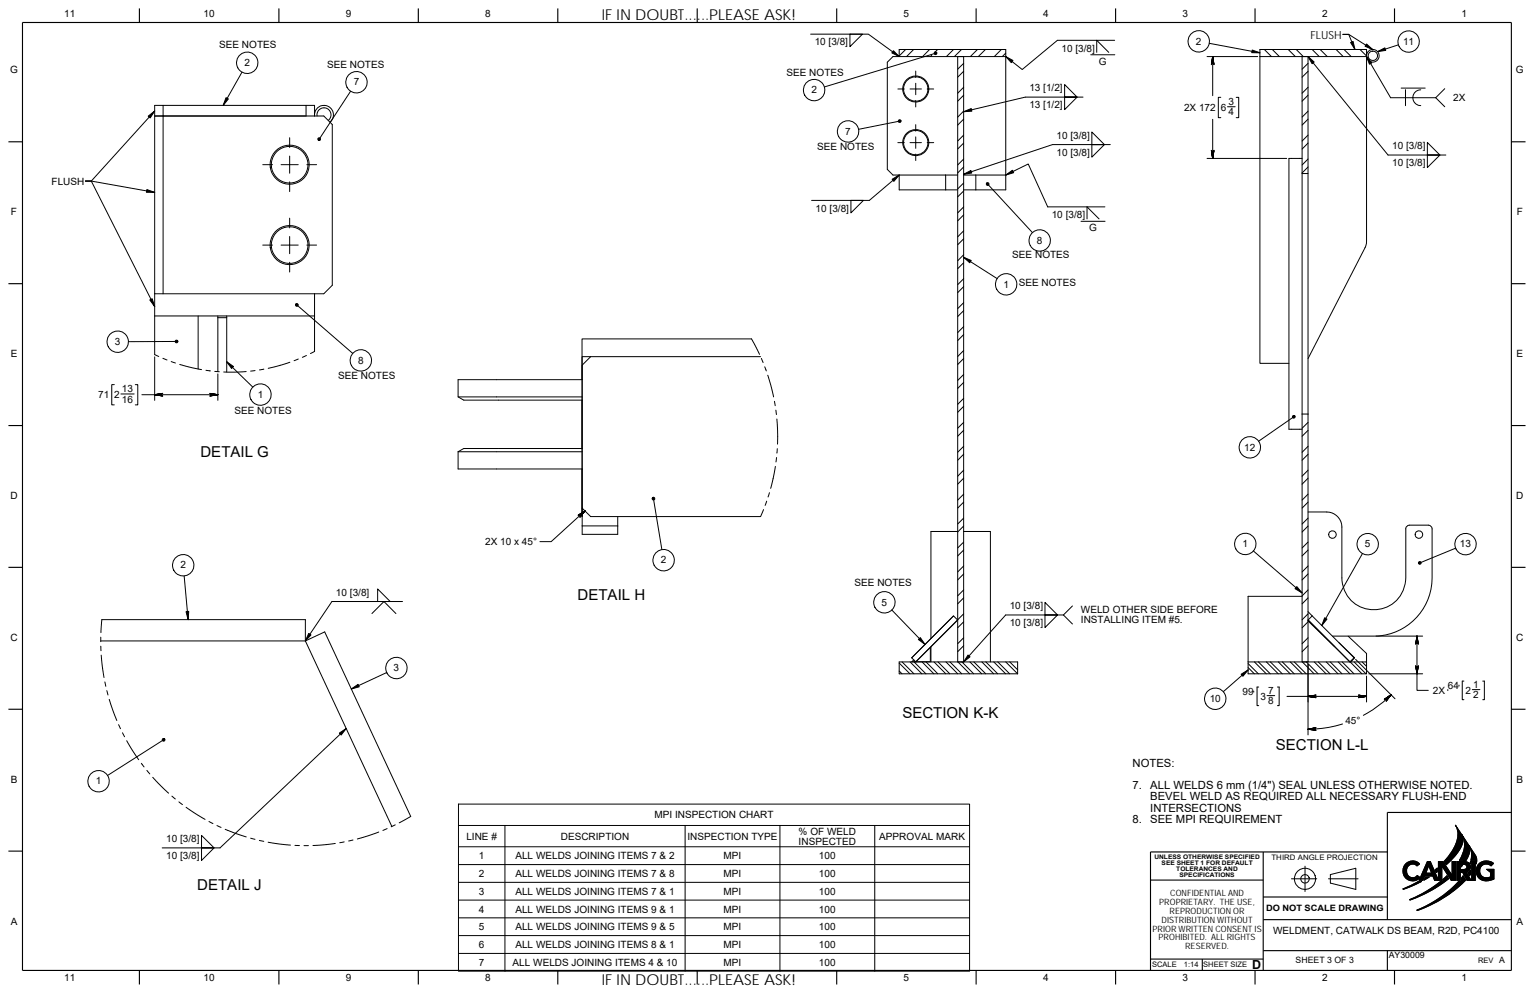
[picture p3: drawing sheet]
<svg xmlns="http://www.w3.org/2000/svg" width="432mm" height="279mm" viewBox="0 0 432 279" stroke-linecap="round" stroke-linejoin="round" font-family="sans-serif">
<g fill="none" stroke="#000" stroke-width=".32">
<path d="M6.3 6.3h419.1v266.8h-419.1zM39.2 2.4v3.9M78.5 2.4v3.9M117.8 2.4v3.9M157 2.4v3.9M196.3 2.4v3.9M235.5 2.4v3.9M274.8 2.4v3.9M314 2.4v3.9M353.3 2.4v3.9M392.5 2.4v3.9M2.4 39.9h3.9"/>
<path d="M425.4 39.9h4M2.4 79.8h3.9M425.4 79.8h4M2.4 119.7h3.9M425.4 119.7h4M6.3 139.7h.1M425.4 139.7h.1M2.4 159.6h3.9M425.4 159.6h4M2.4 199.6h3.9M425.4 199.6h4M2.4 239.5h3.9"/>
<path d="M355.6 239.7v33.4M390.5 239.7h-66.7v33.3M425.4 228.6h-34.9v30.2M425.4 239.5h4M323.8 247.6h31.8M355.6 258.8h69.8M355.6 252.4h34.9M39.2 273v4M78.5 273v4M117.8 273v4M157 273v4M196.3 273v4"/>
<path d="M235.5 273v4M274.8 273v4M314 273v4M323.8 269.9h31.8M338.4 269.9v3.2M353.3 273v4M355.6 267.5h69.8M390.5 267.5v5.5M392.5 273v4"/>
</g>
<g fill="none" stroke="#000" stroke-width=".28">
<path d="M228.2 9.6h16.2l8.7 6.3v-2h30v39.5h-11.8M239.2 9.6h3.6l-3.6 3.5zM254.9 13.9l-1.7 1.8M257.2 13.9l-2 2M261.7 13.9l-1.9 1.9M262.3 15.6l-.4 .3M263.3 15l-31.2 9.5M263.9 13.9l-.9 .9M268.4 13.9l-2 2M270.7 13.9l-2.1 2M271.3 17.8l-1.7 1.7M275.1 13.9l-2 2"/>
<path d="M277.4 13.9l-2 2M281.9 13.9l-2 2M283.1 14.9l-1 1M307 15.4h6.8M308.7 14.7v-3.4l3.4 3.4M313.8 11.3h-16.2l-9.9 8.3-4.6-3.7h-31.7l-1.6 1.6v30.2l1.6 1.6h18.2M339.8 15.9h14.2M340.4 12.2l14.2 2.7M341.4 15.9v11M354.6 15.9v86.3h8.2M354.6 15.9v-2h30.1v2M354.6 15.9h30.1"/>
<path d="M355.9 13.9l2 2M358.1 13.9l2 2M362.6 13.9l2 2M364.9 13.9l2 2M366.5 15.9v170.3h1.7v-69.7M368.2 17.8l-1.7 1.7M369.4 13.9l1.9 2M371.6 13.9l2 2M376.1 13.9l2 2M378.3 13.9l2 2M381.4 13.9l-1.8-4.2h-1.6h1.6l6.8 4.2M382.8 13.9l1.9 1.8"/>
<path d="M384.7 15.9l-.1 52.6-.3 1.2-16.1 31.2M384.7 15.9l6.7 11.6h12.7M393.6 12.6l-5.8 1.9M43.5 31.2l-17.8 19.7h-1.7M45.9 29.7v53M45.9 32.6h-2.4v50.1M68.1 20.3l-5.3 9.4M81.5 38.8v2.7M86.1 29.7v2.9M89.3 32.6a1.98 1.98 0 0 1 2.6-2.1 1.98 1.98 0 0 1 .5 3.4M92.9 34.4a2.66 2.66 0 0 0-.7-4.6 2.66 2.66 0 0 0-3.6 2.8l-.1-2.9h-45v2.9h47.6l2.4 2.4v45.3l-2.4 2.4h-47.6M98.7 25.7l-8.8 13.5"/>
<path d="M252.7 25h1.9M253.2 34.1l-11.5 2.3M256.2 25h3.2M257.8 38.5v3.2M257.8 20v1.8M257.8 23.4v3.2M257.8 28.3v1.8M257.8 35.1v1.8M261 25h1.8M271.2 31.3l-1.6 1.7M271.3 24.6l-1.7 1.6M271.3 38l-1.7 1.7"/>
<path d="M271.3 20.1l-1.7 1.6M271.3 26.8l-1.7 1.7M271.3 33.5l-1.7 1.7M299.7 23.8l3.5 3.5h-3.5v3.5l3.5-3.5h-3.5zM304.9 27.3h-16.3l-17.3 4.1M341.4 33.6v11M343.6 27.4h-.7v5.7h.7M345.5 30h2.2M348 27.4h.7v5.7h-.7M368.2 24.6l-1.7 1.6M368.2 31.3l-1.7 1.7M368.2 38l-1.7 1.7"/>
<path d="M368.2 20.1l-1.7 1.6M368.2 26.8l-1.7 1.7M368.2 33.5l-1.7 1.7M394.4 24.8h6.8M395.6 25.2v4.5M399.9 25.3a2.22 2.22 0 0 0-2.2 2.2 2.22 2.22 0 0 0 2.2 2.2M404.1 27.5l2.6 2.5M406.7 25l-2.6 2.5M24 50.9h1.7l17.8 35.4M24 50.9h1.7l17.8 3.2M74 46.3h2.7M79.1 46.3h4.8"/>
<path d="M81.5 43.9v4.8M81.5 51.2v2.7M86.4 46.3h2.7M239.5 56.4h3.5l-3.5 3.5zM252.7 40.1h1.9M256.2 40.1h3.2M257.8 43.3v1.9M261 40.1h1.8M266.2 49.3v4.1M269.6 53.4h-16.5v-4.1l-8.4 7.1h-16.2M271.3 49.3h11.8l6.3-3.2 5.5 12.1h16.1M271.3 44.7l-1.7 1.7"/>
<path d="M271.3 51.5l-1.7 1.6M271.3 58.2l-1.7 1.7M271.3 40.3l-1.7 1.6M271.3 47l-1.7 1.7M271.3 53.7l-1.7 1.7M274.7 49.3v4.1M278 51.8l12.6 13.6M307.3 40.7h3.6l-3.6 3.5zM312.5 40.7h-16.2l-25 8.3M339.8 44.6h22.4M366.5 44.6h-3.7v76.2h3.7M368.2 48.8v67.7"/>
<path d="M368.2 44.7l-1.7 1.7M368.2 40.3l-1.7 1.6M368.2 47l-1.7 1.7M401.8 40.1l3.5 3.5h-3.5zM407 43.6h-16.3l-22.5-27.7v32.9h-1.7M74 69h2.7M79.1 69h4.8M81.5 61.4v2.7M81.5 66.5v4.9M81.5 73.8v2.7M86.4 69h2.7M271.3 72.4l9.4 6"/>
<path d="M271.3 65l-1.7 1.6M271.3 71.7l-1.7 1.7M271.3 78.4l-1.7 1.7M271.3 60.5l-1.7 1.6M271.3 67.2l-1.7 1.7M271.3 73.9l-1.7 1.7M304.3 62.3h6.8M306 61.6v-3.4l3.4 3.4M43.5 82.7v17.1l1.2 .5M43.5 88.9h45M49.7 96.1h-13.5M55.8 88.9v14.9"/>
<path d="M61.3 88.9v15.7M61.3 89.4h2.5M63.8 88.9v15.8M83.6 85.8l15.7 13.6M88.5 82.7v16.2l-1.1 .6M213.8 99.7l-2.3-4.3h-47.7l.1 11.4h-35v4.9a3.7 3.7 0 0 0 3.6 .9h31.4l-.1 13.6h-31.3a3.7 3.7 0 0 0-3.6 .9M271.3 85.2l-1.7 1.6M271.3 91.9l-1.7 1.7M271.3 98.6l-1.7 1.7M271.3 80.7l-1.7 1.6M271.3 87.4l-1.7 1.7M271.3 94.1l-1.7 1.7"/>
<path d="M32.2 108.2h-.7v5.7h.7M34 110.8h3.8M38.1 108.2h.7v5.7h-.7M39.9 111.1h21.4M43.5 100.4v12.2M45.8 100.8l1.2 .5M48.2 101.7l1.2 .5M50.6 102.5l6.1 1.5M58 104.2l1.2 .2M60.5 104.5l1.2 .1M61.3 105.2v7.4M63.8 101.8l7.4 7.1"/>
<path d="M69.3 104.5l-6.3 .2M71.8 104.3l-1.3 .1M74.3 103.9l-1.3 .2M81.6 101.9l-6.1 1.7M83.9 101l-1.1 .5M86.3 100l-1.2 .5M128.9 111.7h35M166.3 100.4l-2.4 2.3v47.6h10v-4.9M166.3 100.4h47.8M166.3 100.4h-2.4l-.1 45 .1-13.4h-35v-4.9M214.3 100.9l.5 1.1M215.3 103.2l.4 1.2"/>
<path d="M216.1 105.6l1.6 6.1M218 112.9l.2 1.3M218.4 115.4l.1 1.2M218.7 117.9l.2 7.1M271.3 105.4l-1.7 1.6M271.3 112.1l-1.7 1.7M271.3 118.9l-1.7 1.6M271.3 100.9l-1.7 1.7M271.3 107.6l-1.7 1.7M271.3 114.3l-1.7 1.7M364.2 117.3l-9.9 6.8M366.5 116.5h1.7"/>
<path d="M368.2 118.9l-1.7 1.6M128.9 127.1h35M216.6 138.6l-.4 1.2M218.2 131.2l-1.3 6.2M218.6 128.7l-.2 1.3M218.8 126.2l-.1 1.3M271.3 125.6l-1.7 1.7M271.3 132.3l-1.7 1.7M271.3 139l-1.7 1.7M271.3 121.1l-1.7 1.6M271.3 127.8l-1.7 1.7M271.3 134.6l-1.7 1.6"/>
<path d="M368.2 125.6l-1.7 1.7M368.2 132.3l-1.7 1.7M368.2 139l-1.7 1.7M368.2 121.1l-1.7 1.6M368.2 127.8l-1.7 1.7M368.2 134.6l-1.7 1.6M163.9 143l2.4 2.4h47.8l.8-2M163.9 148h10M164.7 143.7l-9.5 8.7h-3.2M183.9 140.3l2.4 14.3M215.8 141l-.4 1.2M269.6 149.5h-7.6v30.1"/>
<path d="M271.3 149.5h7.5v36.7M271.3 145.8l-1.7 1.6M271.3 152.5l-1.7 1.7M271.3 159.3l-1.7 1.6M271.3 141.3l-1.7 1.7M271.3 148l-1.7 1.7M271.3 154.8l-1.7 1.6M352.8 155l13.7 11.8M368.2 144.1h5.3a4.3 4.3 0 0 1 4.2 4.2v14.3a9 9 0 0 0 9 9 9 9 0 0 0 9-9v-14l.3-.5 .8-.3h5.3l.9 .5 .1 14.3a16.4 16.4 0 0 1-16.4 16.4h-11.6M368.2 145.8l-1.7 1.6M368.2 152.5l-1.7 1.7M368.2 159.3l-1.7 1.6"/>
<path d="M368.2 141.3l-1.7 1.7M368.2 148l-1.7 1.7M368.2 154.8l-1.7 1.6M383.5 155.7l-11.4 20.3M409.7 154.2l-10.1 4.2M28.4 179.3v1.3M28.4 178l.3-3.7h57.3v6M51.8 162.1l1.2 12.2M104.7 172.6l3.4-3.4 3.3 3.4M106.3 165.7l3.5 3.5h-3.5zM113.3 169.2h-19.9l-7.4 11.1M251 171.6l9.4 9.7"/>
<path d="M268.4 173.3l1.2 1.2-11.8 11.7-1.2-1.1zM268.4 173.3l-11.8 11.8M271.3 166l-1.7 1.7M271.3 172.7l-13.5 13.5h-1.1l.5-.5M271.3 179.5l-1.7 1.6M271.3 161.5l-1.7 1.7M271.3 168.2l-1.7 1.7M271.3 175l-1.7 1.6M294.2 169.5l3.5 3.5h-3.5zM299.3 173l2.6 2.6M299.3 173h-16.2l-11.8 13.2v-170.3h-1.7v170.3M301.9 170.5l-2.6 2.5"/>
<path d="M366.5 167.8h-15.2v21.8h33.4v-3.4h-33.4M368.2 166l-1.7 1.7M368.2 172.7l-1.7 1.7M368.2 179.5l-1.7 1.6M368.2 161.5l-1.7 1.7M368.2 168.2l-1.7 1.7M368.2 175l-1.7 1.6M368.2 172.1l1.2 1.2M368.3 174.6l-.1 .1 7.5 7.3M369.4 173.3l-1.2 1.1 11.8 11.8M369.4 173.3l11.7 11.8-1.1 1.1M379.5 179l5.2 4.9v2.3"/>
<path d="M387.3 179h13.2M398.9 179v15.2h3.1M28.4 180.3h57.6M28.4 181.8v1.3M28.5 184.3l.8 6.3M29.5 191.9l.3 1.2M30.1 194.3l.3 1.3M30.7 196.8l2.2 5.9M108.9 189.2l-10 4.7M253.1 188.8l.8 .8M253.1 186.2h33.3v3.4h-33.3zM253.1 186.6l3 3"/>
<path d="M253.9 186.2l3.4 3.4M256.2 186.2l3.3 3.4M257.3 186.2l3.3 3.4M259.5 186.2l3.4 3.4M260.7 186.2l3.3 3.4M261.9 182.2v4h-4M262 182v4.2M262.9 186.2l3.3 3.4M264 186.2l3.4 3.4M266.3 186.2l3.3 3.4M267.4 186.2l3.3 3.4M269.6 186.2l3.4 3.4"/>
<path d="M270.8 186.2l3.3 3.4M271.3 181.7l-1.7 1.7M273 186.2l3.4 3.4M274.1 186.2l3.4 3.4M276.4 186.2l3.3 3.4M277.5 186.2l3.3 3.4M279.7 186.2l3.4 3.4M280.9 186.2l3.3 3.4M283.1 186.2l3.3 3.4M284.2 186.2l2.2 2.3M351.3 187.8l1.8 1.8M351.3 188.5l-7 6.1"/>
<path d="M351.3 186.7l2.9 2.9M352.9 194.5h.1M353.1 186.2l3.3 3.4M354.2 186.2l3.4 3.4M354.3 193.3h-.5v5.2h.5M356.5 186.2l3.3 3.4M356.7 195.7h2.1M357.6 186.2l3.3 3.4M359.6 193.3h.5v5.2h-.5M359.8 186.2l3.4 3.4M361 186.2l3.3 3.4M362.3 195.9h22.4"/>
<path d="M363.2 186.2l3.3 3.4M364.3 186.2l3.4 3.4M366.6 186.2l3.3 3.4M367.7 186.2l3.3 3.4M368.2 181.7l-1.7 1.7M368.2 186.2h-.1M368.2 186.9v19.9M370 186.2l3.3 3.4M371.1 186.2l3.3 3.4M373.3 186.2l3.3 3.4M374.4 186.2l3.4 3.4M376.7 186.2l3.3 3.4"/>
<path d="M376.9 180.8l4.4 4.3-1.1 1.1M377.8 186.2l3.3 3.4M380 186.2l3.4 3.4M381.2 186.2l3.3 3.4M381.6 185.5l11.1 11.1M383.4 186.2l1.3 1.3M384.5 186.2l.2 .2M384.7 190.2v7.3M385.3 189.6h15.2M391.6 195.5l-3.4 2.9-4.4 2.9M407.5 194h.1M410.7 192.8h.1"/>
<path d="M412.1 191.6h-.5v5.3h.5M414.4 194h2.2M417.4 191.6h.4v5.3h-.4M33.4 203.9l.5 1.1M34.5 206.2l.6 1.1M35.7 208.4l3.3 5.4M39.8 214.8l.8 1M41.3 216.8l.9 1M43 218.7l4.5 4.5M46.1 208.2l-15.8 10M97.5 205l-35.6 33.6h-16.2M377.9 203.7l-4.4 1-5.3 .5"/>
<path d="M48.4 224l1 .8M50.4 225.6l1 .8M52.4 227.1l5.3 3.4M56.7 235.1l3.6 3.5h-3.6zM58.8 231.1l1.1 .6M61.1 232.3l1.1 .5M63.4 233.3l5.9 2.2M70.5 235.8l1.3 .4M73 236.5l1.3 .2M75.5 237l6.3 .8M83 237.9h1.3M85.6 237.9h1.2"/>
<path d="M94.4 237.3l-6.3 .6M96.9 236.9l-1.3 .2M99.4 236.3l-1.3 .3M106.6 234.1l-6 2M109 233.1l-1.2 .5M111.3 232.1l-1.2 .5M112.4 231.5l3.2-1.8-24.2-51.9-5.4 2.5 24.3 52.2M129.1 226.3h143.8v47h-143.8zM129.1 232.3h143.8M129.1 238.3h143.8M142.1 232.3v41M192.8 232.3v41"/>
<path d="M219.5 232.3v41M246.2 232.3v41M411.5 234.9l1.9 2.8a4 4 0 0 1-.8 4.4h-1.8a6.8 6.8 0 0 0 .7-7.2zM411.5 234.9l.3 .8a5.3 5.3 0 0 1-1.5 4.2l-1.9 2.2M411.5 234.9l-1.8-2.7a6.2 6.2 0 0 1-.6 6.7l-2.6 3.5 .6 .9 1.3-1.2M413.5 238l2 3 .2 1-.2 1v-.9h-1.5a5.2 5.2 0 0 0-.5-4.1zM129.1 243.3h143.8M129.1 248.3h143.8M129.1 253.3h143.8M129.1 258.3h143.8M363.5 247.3h7.1M367.3 243.7v7.1"/>
<path d="M374 247.3h8.3M374.5 246.1l7.1-1.8v6l-7.1-1.8zM394.9 250.1l4.3-2.1h.9l-3.3 1.6-1.8 .6zM395.5 243.3a2.95 2.95 0 0 1 2.9-1l1.2 .8-.7 .5-.7-.4h-1l-1 .7a2.22 2.22 0 0 0 .1 2.4l1 .7 1-.1 .6-.6 .8 .6a2.72 2.72 0 0 1-3.1 .7 2.72 2.72 0 0 1-1.7-2.6zM396.8 253.1a35.6 35.6 0 0 0 8.7-5.1h.6v-.6l1.2-1 .5 .8a36.6 36.6 0 0 1-10.9 6zM398.8 256.1a32.8 32.8 0 0 0 11.8-8.1h.7v-.9l.6-.7 .6 1.3a35.8 35.8 0 0 1-13.6 8.5zM401.2 246.8h1.1l-1.4 .8zM401.8 242.4h.8l2.3 5.3v-5.3h1.3l2.5 3.9v-3.9h1v5.3h-1.2l-2.6-4.1-.1 4.1h-2l-.5-1.2h-2.3l-.5 1.2h-1zM402.2 243.5l.8 2.2h-1.7zM404 244.8l.6-.5v1l-.3 .2zM408.4 242.1h.1M410.1 242.4h2.5l1 .6 .3 .6-.1 1-.5 .5-.6 .3 1.4 2.3h-1.2l-1.2-2.3h-.7v2.3h-.9z"/>
<path d="M411 243.2l1.6 .2 .3 .4-.1 .5-.6 .3h-1.2zM411.3 243.5h.3l-.3 .4zM413.2 245.6l.7-.7v1.1l-.2 .4zM413.9 242.4v.5zM414.3 242.4h.9v5.3h-.9zM416.1 243.3a3.2 3.2 0 0 1 4.3-.4l-.7 .7-.6-.4-1-.1-.7 .3-.6 .5a2.28 2.28 0 0 0 .2 2.5l1.1 .6 1.4-.3 .1-1.3-1.1-.8h2v2.7a3.6 3.6 0 0 1-4-.1 2.7 2.7 0 0 1-1-2.2zM129.1 263.2h143.8M129.1 268.3h143.8"/>
<circle cx="69.6" cy="17.7" r="3"/>
<circle cx="337.4" cy="11.6" r="3"/>
<circle cx="386.4" cy="15.7" r="1.32"/>
<circle cx="386.4" cy="15.7" r="1.78"/>
<circle cx="396.5" cy="11.7" r="3"/>
<circle cx="100.3" cy="23.1" r="3"/>
<circle cx="229.2" cy="25.3" r="3"/>
<circle cx="238.7" cy="37" r="3"/>
<circle cx="257.8" cy="25" r="3.4"/>
<circle cx="257.8" cy="25" r="3.7"/>
<circle cx="81.5" cy="46.3" r="5.2"/>
<circle cx="81.5" cy="46.3" r="5.5"/>
<circle cx="257.8" cy="40.1" r="3.4"/>
<circle cx="257.8" cy="40.1" r="3.7"/>
<circle cx="81.5" cy="69" r="5.2"/>
<circle cx="81.5" cy="69" r="5.5"/>
<circle cx="283.2" cy="80" r="3"/>
<circle cx="292.7" cy="67.7" r="3"/>
<circle cx="33.1" cy="96.1" r="3"/>
<circle cx="73.3" cy="111" r="3"/>
<circle cx="101.6" cy="101.4" r="3"/>
<circle cx="351.8" cy="125.9" r="3"/>
<circle cx="51.6" cy="159" r="3"/>
<circle cx="186.8" cy="157.6" r="3"/>
<circle cx="350.5" cy="153" r="3"/>
<circle cx="375.1" cy="150.4" r="1.06"/>
<circle cx="385" cy="153.1" r="3"/>
<circle cx="399.4" cy="150.4" r="1.06"/>
<circle cx="412.5" cy="153.1" r="3"/>
<circle cx="248.9" cy="169.5" r="3"/>
<circle cx="111.6" cy="188" r="3"/>
<circle cx="342.1" cy="196.6" r="3"/>
<circle cx="27.7" cy="219.8" r="3"/>
<circle cx="367.3" cy="247.3" r="2.98"/>
<circle cx="367.3" cy="247.3" r="1.2"/>
</g>
<g fill="#000" stroke="#000" stroke-width=".28">
<path d="M341.4 15.9l-.4 2.3z"/>
<path d="M251.5 14.3l1.6 1.6-2.1-1z" fill-rule="evenodd"/>
<path d="M263.1 14.7h.5l-.3 .3 .4-.1a.38 .38 0 0 1-.3 .5 .38 .38 0 0 1-.4-.5z" fill-rule="evenodd"/>
<path d="M283.1 15.9l2 1.1-.4 .6z" fill-rule="evenodd"/>
<path d="M341.4 15.9l.3 2.3z" fill-rule="evenodd"/>
<path d="M341.4 15.9l.3 2.2z" fill-rule="evenodd"/>
<path d="M341.4 15.9l.2 2.1z" fill-rule="evenodd"/>
<path d="M341.4 15.9l.1 2z" fill-rule="evenodd"/>
<path d="M341.4 15.9v1.9z" fill-rule="evenodd"/>
<path d="M341.4 15.9l-.2 2z" fill-rule="evenodd"/>
<path d="M341.4 15.9l-.3 2.1z" fill-rule="evenodd"/>
<path d="M341.4 15.9l-.4 2.2z" fill-rule="evenodd"/>
<path d="M352.5 14.1l2.1 .8-2.3-.1z" fill-rule="evenodd"/>
<path d="M368.2 15.9l1.7 1.6-.6 .4z" fill-rule="evenodd"/>
<path d="M380.2 12l.7-.3 .5 2.2z" fill-rule="evenodd"/>
<path d="M384.7 15.9l1.4 1.8-.6 .4z" fill-rule="evenodd"/>
<path d="M384.7 12.4l1.7 1.5-2.2-.9z" fill-rule="evenodd"/>
<path d="M387.8 14.5l2-1 .3 .7z" fill-rule="evenodd"/>
<path d="M41.7 32.7l1.8-1.5-1.2 2z" fill-rule="evenodd"/>
<path d="M63.6 27.5l.7 .3-1.5 1.9z" fill-rule="evenodd"/>
<path d="M89.5 38.9a.38 .38 0 0 1 .5-.1 .38 .38 0 0 1 .2 .5 .38 .38 0 0 1-.6 .2l.3-.3-.3 .3z" fill-rule="evenodd"/>
<path d="M252.9 33.9l.5-.1 .2 .2-.4 .1 .4-.1v.3l-.5 .1-.2-.2z" fill-rule="evenodd"/>
<path d="M271.3 31.4l2.1-.9 .2 .8z" fill-rule="evenodd"/>
<path d="M41.3 53.3l2.2 .8h-2.3z" fill-rule="evenodd"/>
<path d="M251.1 50.4l2-1.1-1.5 1.7z" fill-rule="evenodd"/>
<path d="M271.3 49l2-1 .2 .7z" fill-rule="evenodd"/>
<path d="M277.7 51.5a.38 .38 0 0 1 .7 .1 .38 .38 0 0 1-.4 .6 .38 .38 0 0 1-.3-.6v-.1l.3 .3z" fill-rule="evenodd"/>
<path d="M283.1 49.3l1.9-1.4 .3 .7z" fill-rule="evenodd"/>
<path d="M341 42.3l.4 2.3z" fill-rule="evenodd"/>
<path d="M341 42.4l.4 2.2z" fill-rule="evenodd"/>
<path d="M341.1 42.5l.3 2.1z" fill-rule="evenodd"/>
<path d="M341.2 42.6l.2 2z" fill-rule="evenodd"/>
<path d="M341.3 42.6l.1 2z" fill-rule="evenodd"/>
<path d="M341.4 42.6v2z" fill-rule="evenodd"/>
<path d="M341.5 42.6l-.1 2z" fill-rule="evenodd"/>
<path d="M341.7 42.4l-.3 2.2z" fill-rule="evenodd"/>
<path d="M341.7 42.3l-.3 2.3z" fill-rule="evenodd"/>
<path d="M271.3 72.4l2.1 .9-.4 .6z" fill-rule="evenodd"/>
<path d="M42.2 84.4l.6-.3 .7 2.2z" fill-rule="evenodd"/>
<path d="M49.5 95.7l.5 .2 .1 .2h-.4h.4a.38 .38 0 0 1-.5 .3 .38 .38 0 0 1-.3-.5z" fill-rule="evenodd"/>
<path d="M83.3 85.6l.5-.1v.6h-.5v-.5l.3 .2z" fill-rule="evenodd"/>
<path d="M43.5 111.1l2.3-.4z" fill-rule="evenodd"/>
<path d="M43.5 111.1l2.2-.4z" fill-rule="evenodd"/>
<path d="M43.5 111.1l2.1-.3z" fill-rule="evenodd"/>
<path d="M43.5 111.1l2-.2z" fill-rule="evenodd"/>
<path d="M43.5 111.1l2-.1z" fill-rule="evenodd"/>
<path d="M43.5 111.1l2 .2z" fill-rule="evenodd"/>
<path d="M43.5 111.1l2.1 .2z" fill-rule="evenodd"/>
<path d="M43.5 111.1l2.2 .3z" fill-rule="evenodd"/>
<path d="M43.5 111.1l2.3 .3z" fill-rule="evenodd"/>
<path d="M59 111.4l2.3-.3z" fill-rule="evenodd"/>
<path d="M59.2 111.4l2.1-.3z" fill-rule="evenodd"/>
<path d="M59.3 111.3l2-.2z" fill-rule="evenodd"/>
<path d="M59.4 111.1h1.9z" fill-rule="evenodd"/>
<path d="M59.4 111l1.9 .1z" fill-rule="evenodd"/>
<path d="M59.4 110.9l1.9 .2z" fill-rule="evenodd"/>
<path d="M59.3 110.8l2 .3z" fill-rule="evenodd"/>
<path d="M59.2 110.7l2.1 .4z" fill-rule="evenodd"/>
<path d="M59 110.7l2.3 .4z" fill-rule="evenodd"/>
<path d="M63.8 101.8l1.9 1.3-.5 .6z" fill-rule="evenodd"/>
<path d="M364 117l.5 .1-.3 .2 .3-.2-.1 .5-.5-.1z" fill-rule="evenodd"/>
<path d="M183.6 140.1l.3-.2v.4v-.4l.3 .1 .1 .4-.4 .3-.3-.4z" fill-rule="evenodd"/>
<path d="M164.7 143.7l-1.5 1.9z" fill-rule="evenodd"/>
<path d="M164.7 143.7l-1.4 1.8z" fill-rule="evenodd"/>
<path d="M164.7 143.7l-1.4 1.6z" fill-rule="evenodd"/>
<path d="M163.3 145.1l1.4-1.4z" fill-rule="evenodd"/>
<path d="M163.2 145l1.5-1.3z" fill-rule="evenodd"/>
<path d="M163.1 144.9l1.6-1.2z" fill-rule="evenodd"/>
<path d="M162.9 144.9l1.8-1.2z" fill-rule="evenodd"/>
<path d="M162.8 144.9l1.9-1.2z" fill-rule="evenodd"/>
<path d="M162.7 145l2-1.3z" fill-rule="evenodd"/>
<path d="M399.4 158.1a.37 .37 0 0 1 .6 .1 .37 .37 0 0 1-.2 .5 .37 .37 0 0 1-.5-.2l.3-.1-.3 .1z" fill-rule="evenodd"/>
<path d="M52.4 172.1l.7-.1-.1 2.3z" fill-rule="evenodd"/>
<path d="M365 165.1l1.5 1.7-2-1.2z" fill-rule="evenodd"/>
<path d="M372.9 173.8l.6 .4-1.4 1.8z" fill-rule="evenodd"/>
<path d="M398.9 179l.3 2.3z" fill-rule="evenodd"/>
<path d="M398.9 179l.3 2.1z" fill-rule="evenodd"/>
<path d="M398.9 179l.2 2z" fill-rule="evenodd"/>
<path d="M398.9 179l.2 2z" fill-rule="evenodd"/>
<path d="M398.9 179v1.9z" fill-rule="evenodd"/>
<path d="M398.9 179l-.2 2z" fill-rule="evenodd"/>
<path d="M398.9 179l-.3 2z" fill-rule="evenodd"/>
<path d="M398.9 179l-.4 2.1z" fill-rule="evenodd"/>
<path d="M398.9 179l-.4 2.3z" fill-rule="evenodd"/>
<path d="M86.9 178.2l.6 .4-1.5 1.7z" fill-rule="evenodd"/>
<path d="M98.9 193.9l1.9-1.3 .3 .7z" fill-rule="evenodd"/>
<path d="M258.5 179.9l.6-.5 1.3 1.9z" fill-rule="evenodd"/>
<path d="M272.5 184.3l.6 .5-1.8 1.4z" fill-rule="evenodd"/>
<path d="M349.4 189.7l1.9-1.2-1.4 1.8z" fill-rule="evenodd"/>
<path d="M368.2 195.9l2.3-.3z" fill-rule="evenodd"/>
<path d="M368.2 195.9l2.2-.3z" fill-rule="evenodd"/>
<path d="M368.2 195.9l2-.2z" fill-rule="evenodd"/>
<path d="M368.2 195.9l2-.2z" fill-rule="evenodd"/>
<path d="M368.2 195.9h1.9z" fill-rule="evenodd"/>
<path d="M368.2 195.9l2 .2z" fill-rule="evenodd"/>
<path d="M368.2 195.9l2 .3z" fill-rule="evenodd"/>
<path d="M368.2 195.9l2.2 .4z" fill-rule="evenodd"/>
<path d="M368.2 195.9l2.3 .4z" fill-rule="evenodd"/>
<path d="M382.4 196.3l2.3-.4z" fill-rule="evenodd"/>
<path d="M382.5 196.3l2.2-.4z" fill-rule="evenodd"/>
<path d="M382.7 196.1l2-.2z" fill-rule="evenodd"/>
<path d="M382.7 196l2-.1z" fill-rule="evenodd"/>
<path d="M382.7 195.9h2z" fill-rule="evenodd"/>
<path d="M382.7 195.7l2 .2z" fill-rule="evenodd"/>
<path d="M382.6 195.7l2.1 .2z" fill-rule="evenodd"/>
<path d="M382.5 195.6l2.2 .3z" fill-rule="evenodd"/>
<path d="M382.4 195.6l2.3 .3z" fill-rule="evenodd"/>
<path d="M391.6 195.5l-1.4 1.8z" fill-rule="evenodd"/>
<path d="M391.6 195.5l-1.4 1.7z" fill-rule="evenodd"/>
<path d="M391.6 195.5l-1.4 1.6z" fill-rule="evenodd"/>
<path d="M390.2 196.8l1.4-1.3z" fill-rule="evenodd"/>
<path d="M390.1 196.8l1.5-1.3z" fill-rule="evenodd"/>
<path d="M390 196.7l1.6-1.2z" fill-rule="evenodd"/>
<path d="M389.9 196.7l1.7-1.2z" fill-rule="evenodd"/>
<path d="M389.8 196.7l1.8-1.2z" fill-rule="evenodd"/>
<path d="M389.6 196.8l2-1.3z" fill-rule="evenodd"/>
<path d="M398.5 187.3l.4 2.3z" fill-rule="evenodd"/>
<path d="M398.5 187.4l.4 2.2z" fill-rule="evenodd"/>
<path d="M398.6 187.5l.3 2.1z" fill-rule="evenodd"/>
<path d="M398.7 187.6l.2 2z" fill-rule="evenodd"/>
<path d="M398.8 187.7l.1 1.9z" fill-rule="evenodd"/>
<path d="M398.9 187.7v1.9z" fill-rule="evenodd"/>
<path d="M399.1 187.5l-.2 2.1z" fill-rule="evenodd"/>
<path d="M399.2 187.4l-.3 2.2z" fill-rule="evenodd"/>
<path d="M399.2 187.3l-.3 2.3z" fill-rule="evenodd"/>
<path d="M45.8 207.8l.6 .2-.3 .2 .3-.2a.38 .38 0 0 1-.2 .5 .38 .38 0 0 1-.5-.1 .38 .38 0 0 1 .1-.6z" fill-rule="evenodd"/>
<path d="M95.5 206.3l2-1.3-1.5 1.8z" fill-rule="evenodd"/>
<path d="M368.2 205.2l2.3-.5z" fill-rule="evenodd"/>
<path d="M368.2 205.2l2.1-.4z" fill-rule="evenodd"/>
<path d="M368.2 205.2l2-.4z" fill-rule="evenodd"/>
<path d="M368.2 205.2l1.9-.3z" fill-rule="evenodd"/>
<path d="M368.2 205.2l1.9-.2z" fill-rule="evenodd"/>
<path d="M368.2 205.2l2 .1z" fill-rule="evenodd"/>
<path d="M368.2 205.2l2 .2z" fill-rule="evenodd"/>
<path d="M368.2 205.2l2.2 .2z" fill-rule="evenodd"/>
<path d="M368.2 205.2l2.3 .3z" fill-rule="evenodd"/>
<path d="M409.7 232.2l1.9 2.8-.1-.1a2.55 2.55 0 0 1 0 2.9 17.3 17.3 0 0 1-4.4 5.5l-.6-.9a12.2 12.2 0 0 0 3.9-8.1z" fill-rule="evenodd"/>
<path d="M394.9 250.1l4.3-2.1h.9l-4.1 1.9-1 .3z" fill-rule="evenodd"/>
<path d="M395.8 243a2.65 2.65 0 0 1 3.8 .1l-.7 .5a1.81 1.81 0 0 0-2.5 .2 1.81 1.81 0 0 0 0 2.4 1.81 1.81 0 0 0 2.4 .3l.1-.2 .8 .6a2.78 2.78 0 0 1-4 .1 2.78 2.78 0 0 1 .1-4z" fill-rule="evenodd"/>
<path d="M398.8 256.1l4.8-2.4 2.6-1.7 2.3-1.9 2.1-2.1h.7v-.9l.6-.7 .6 1.3a35.8 35.8 0 0 1-13.6 8.5z" fill-rule="evenodd"/>
<path d="M401.8 242.4l-2.3 5.3h1l.5-1.2h2.3l.5 1.2h1.1l-2.3-5.3zM402.2 243.5l.8 2.2h-1.7z" fill-rule="evenodd"/>
<path d="M401.2 246.8h1.1l-1.4 .8z" fill-rule="evenodd"/>
<path d="M404.1 244.6l.5-.3v1l-.3 .2-.3-.7z" fill-rule="evenodd"/>
<path d="M396.8 253.1l4.8-2.4 3.9-2.7h.6a1.72 1.72 0 0 1 1.2-1.6l.5 .8-.2 .2a37.2 37.2 0 0 1-10.7 5.8z" fill-rule="evenodd"/>
<path d="M404.9 242.4h1.3l2.5 3.9v-3.9h1v5.3h-1.2l-2.6-4.1-.1 4.1h-.9z" fill-rule="evenodd"/>
<path d="M411.3 243.5h.3l-.3 .4z" fill-rule="evenodd"/>
<path d="M411.6 235l1.8 2.7a4.2 4.2 0 0 1-.8 4.4h-1.8a6.8 6.8 0 0 0 .8-7.1z" fill-rule="evenodd"/>
<path d="M411 243.2h1.3l.5 .4a.76 .76 0 0 1 0 .8 .76 .76 0 0 1-.9 .2h-.9zM410.1 242.4v5.3h.9v-2.3h.7l1.2 2.3h1.2l-1.4-2.3a1.52 1.52 0 0 0 1.2-1.9 1.52 1.52 0 0 0-1.9-1.1z" fill-rule="evenodd"/>
<path d="M413.2 245.6l.7-.7v1.1l-.2 .4z" fill-rule="evenodd"/>
<path d="M413.9 242.4v.5z" fill-rule="evenodd"/>
<path d="M414.3 242.4v5.3h.9v-5.3z" fill-rule="evenodd"/>
<path d="M413.5 238l2 3.1 .2 .9-.2 1v-.9h-1.5a5.1 5.1 0 0 0-.5-4.1z" fill-rule="evenodd"/>
<path d="M416.5 242.8a3.3 3.3 0 0 1 3.9 .1l-.7 .7a1.94 1.94 0 0 0-2.6 .1 1.94 1.94 0 0 0-.1 2.6 1.94 1.94 0 0 0 2.6 .4v-1.3l-1.1-.8h2v2.7a3.3 3.3 0 0 1-4.8-1.1 2.9 2.9 0 0 1 .8-3.4z" fill-rule="evenodd"/>
</g>
<g font-size="4.2">
<text x="169.4" y="5.6">IF IN DOUBT......PLEASE ASK!</text>
<text x="56.4" y="128.5">DETAIL G</text>
<text x="162.6" y="168.8">DETAIL H</text>
<text x="254" y="202">SECTION K-K</text>
<text x="359.1" y="211">SECTION L-L</text>
<text x="55.5" y="250.5">DETAIL J</text>
<text x="169.4" y="277.1">IF IN DOUBT......PLEASE ASK!</text>
</g>
<text font-size="3.5" x="352.4" y="272.7">D</text>
<g font-size="3.2">
<text x="368.9" y="10.9">FLUSH</text>
<text x="318.8" y="215.7">NOTES:</text>
<text x="318.8" y="222">7.</text>
<text x="323.8" y="222">ALL WELDS 6 mm (1/4&quot;) SEAL UNLESS OTHERWISE NOTED.</text>
<text x="323.8" y="225.2">BEVEL WELD AS REQUIRED ALL NECESSARY FLUSH-END</text>
<text x="318.8" y="231.6">8.</text>
<text x="323.8" y="228.4">INTERSECTIONS</text>
<text x="323.8" y="231.6">SEE MPI REQUIREMENT</text>
</g>
<g font-size="2.8">
<text x="18.1" y="4.7">11</text>
<text x="57.3" y="4.7">10</text>
<text x="97.3" y="4.7">9</text>
<text x="136.6" y="4.7">8</text>
<text x="254.4" y="4.7">5</text>
<text x="293.6" y="4.7">4</text>
<text x="332.9" y="4.7">3</text>
<text x="372.1" y="4.7">2</text>
<text x="411.4" y="4.7">1</text>
<text x="61.7" y="13.6">SEE NOTES</text>
<text x="229.3" y="12.8">10 [3/8]</text>
<text x="298.8" y="14.5">10 [3/8]</text>
<text x="336.7" y="12.5">2</text>
<text x="394.9" y="12.6">11</text>
<text x="2.9" y="20.7">G</text>
<text x="68.8" y="18.6">2</text>
<text x="92.1" y="19">SEE NOTES</text>
<text x="221.4" y="21.5">SEE NOTES</text>
<text x="309.3" y="18.2">G</text>
<text x="426.7" y="20.7">G</text>
<text x="99.6" y="24">7</text>
<text x="228.4" y="26.2">2</text>
<text x="289.8" y="25.7">13 [1/2]</text>
<text x="345.8" y="29.6">3</text>
<text x="409.1" y="28.4">2X</text>
<text x="289.8" y="30.5">13 [1/2]</text>
<text x="333.3" y="31.2">2X 172</text>
<text x="343.6" y="31.2">6</text>
<text x="345.8" y="32.5">4</text>
<text x="237.9" y="37.9">7</text>
<text x="297.4" y="39.1">10 [3/8]</text>
<text x="391.9" y="42">10 [3/8]</text>
<text x="230" y="42.3">SEE NOTES</text>
<text x="297.4" y="43.9">10 [3/8]</text>
<text x="391.9" y="46.8">10 [3/8]</text>
<text x="14.5" y="52">FLUSH</text>
<text x="229.6" y="59.5">10 [3/8]</text>
<text x="3.1" y="60.6">F</text>
<text x="296.1" y="61.4">10 [3/8]</text>
<text x="306.6" y="65">G</text>
<text x="427" y="60.6">F</text>
<text x="291.9" y="68.6">8</text>
<text x="284.9" y="72.6">SEE NOTES</text>
<text x="282.4" y="80.9">1</text>
<text x="286.7" y="80.4">SEE NOTES</text>
<text x="3" y="100.5">E</text>
<text x="32.3" y="97">3</text>
<text x="426.9" y="100.5">E</text>
<text x="95.1" y="106.7">SEE NOTES</text>
<text x="100.8" y="102.3">8</text>
<text x="27.6" y="112">71</text>
<text x="32.2" y="112">2</text>
<text x="34.3" y="110.4">13</text>
<text x="34.3" y="113.3">16</text>
<text x="72.5" y="111.9">1</text>
<text x="66" y="116.4">SEE NOTES</text>
<text x="350.2" y="126.8">12</text>
<text x="2.9" y="140.4">D</text>
<text x="426.8" y="140.4">D</text>
<text x="136.6" y="153.3">2X 10 x 45°</text>
<text x="349.8" y="153.9">1</text>
<text x="384.2" y="154">5</text>
<text x="411" y="154">13</text>
<text x="50.8" y="159.9">2</text>
<text x="186" y="158.5">2</text>
<text x="94.6" y="167.6">10 [3/8]</text>
<text x="240.5" y="164.9">SEE NOTES</text>
<text x="248.2" y="170.4">5</text>
<text x="284.2" y="171.4">10 [3/8]</text>
<text x="304.3" y="172.6">WELD OTHER SIDE BEFORE</text>
<text x="284.2" y="176.2">10 [3/8]</text>
<text x="304.3" y="175.4">INSTALLING ITEM #5.</text>
<text x="2.9" y="180.3">C</text>
<text x="426.8" y="180.3">C</text>
<text x="110.8" y="188.9">3</text>
<text x="340.5" y="197.5">10</text>
<text x="349.8" y="195.6">99</text>
<text x="354.8" y="196.9">3</text>
<text x="357" y="195.3">7</text>
<text x="403.3" y="195.2">2X</text>
<text x="407.5" y="193.9">64</text>
<text x="412.6" y="195.2">2</text>
<text x="414.7" y="193.6">1</text>
<text x="414.7" y="196.5">2</text>
<text x="357" y="198.2">8</text>
<text x="378.7" y="203.6">45°</text>
<text x="3" y="220.2">B</text>
<text x="27" y="220.7">1</text>
<text x="426.9" y="220.2">B</text>
<text x="184.2" y="230.3">MPI INSPECTION CHART</text>
<text x="46.8" y="237">10 [3/8]</text>
<text x="131.3" y="236.3">LINE #</text>
<text x="157.9" y="236.3">DESCRIPTION</text>
<text x="193.5" y="236.3">INSPECTION TYPE</text>
<text x="224.8" y="234.9">% OF WELD</text>
<text x="224.8" y="237.7">INSPECTED</text>
<text x="247.5" y="236.3">APPROVAL MARK</text>
<text x="46.8" y="241.7">10 [3/8]</text>
<text x="134.8" y="241.8">1</text>
<text x="145.1" y="241.8">ALL WELDS JOINING ITEMS 7 &amp; 2</text>
<text x="203.7" y="241.8">MPI</text>
<text x="230.5" y="241.8">100</text>
<text x="134.8" y="246.8">2</text>
<text x="134.8" y="251.8">3</text>
<text x="145.1" y="246.8">ALL WELDS JOINING ITEMS 7 &amp; 8</text>
<text x="145.1" y="251.8">ALL WELDS JOINING ITEMS 7 &amp; 1</text>
<text x="203.7" y="246.8">MPI</text>
<text x="203.7" y="251.8">MPI</text>
<text x="230.5" y="246.8">100</text>
<text x="230.5" y="251.8">100</text>
<text x="134.8" y="256.8">4</text>
<text x="145.1" y="256.8">ALL WELDS JOINING ITEMS 9 &amp; 1</text>
<text x="203.7" y="256.8">MPI</text>
<text x="230.5" y="256.8">100</text>
<text x="3" y="260.2">A</text>
<text x="134.8" y="261.8">5</text>
<text x="145.1" y="261.8">ALL WELDS JOINING ITEMS 9 &amp; 5</text>
<text x="203.7" y="261.8">MPI</text>
<text x="230.5" y="261.8">100</text>
<text x="358.4" y="262.7">WELDMENT, CATWALK DS BEAM, R2D, PC4100</text>
<text x="426.9" y="260.2">A</text>
<text x="134.8" y="266.8">6</text>
<text x="145.1" y="266.8">ALL WELDS JOINING ITEMS 8 &amp; 1</text>
<text x="203.7" y="266.8">MPI</text>
<text x="230.5" y="266.8">100</text>
<text x="134.8" y="271.8">7</text>
<text x="144.3" y="271.8">ALL WELDS JOINING ITEMS 4 &amp; 10</text>
<text x="203.7" y="271.8">MPI</text>
<text x="230.5" y="271.8">100</text>
<text x="18.1" y="276.2">11</text>
<text x="57.3" y="276.2">10</text>
<text x="97.3" y="276.2">9</text>
<text x="136.6" y="276.2">8</text>
<text x="254.4" y="276.2">5</text>
<text x="293.6" y="276.2">4</text>
<text x="332.9" y="276.2">3</text>
<text x="372.1" y="276.2">2</text>
<text x="411.4" y="276.2">1</text>
</g>
<g font-size="2.5">
<text x="326.3" y="254.7">PROPRIETARY. THE USE,</text>
<text x="329.2" y="257.2">REPRODUCTION OR</text>
<text x="329.4" y="252.2">CONFIDENTIAL AND</text>
<text x="356.4" y="256.4">DO NOT SCALE DRAWING</text>
<text x="324.4" y="262.1">PRIOR WRITTEN CONSENT IS</text>
<text x="327" y="259.7">DISTRIBUTION WITHOUT</text>
<text x="326.1" y="264.6">PROHIBITED. ALL RIGHTS</text>
<text x="333.6" y="267.1">RESERVED.</text>
<text x="390.9" y="269.6">AY30009</text>
<text x="364.7" y="270.9">SHEET 3 OF 3</text>
<text x="422" y="270.9">A</text>
</g>
<g font-size="2.1">
<text x="357.9" y="242">THIRD ANGLE PROJECTION</text>
<text x="324.3" y="272.1">SCALE</text>
<text x="333.2" y="272.1">1:14</text>
<text x="338.7" y="272.1">SHEET SIZE</text>
<text x="416.1" y="270.9">REV</text>
</g>
<g font-size="1.8">
<text x="325" y="241.6">UNLESS OTHERWISE SPECIFIED</text>
<text x="327" y="243.3">SEE SHEET 1 FOR DEFAULT</text>
<text x="331.1" y="245.1">TOLERANCES AND</text>
<text x="332" y="246.9">SPECIFICATIONS</text>
</g>
</svg>
